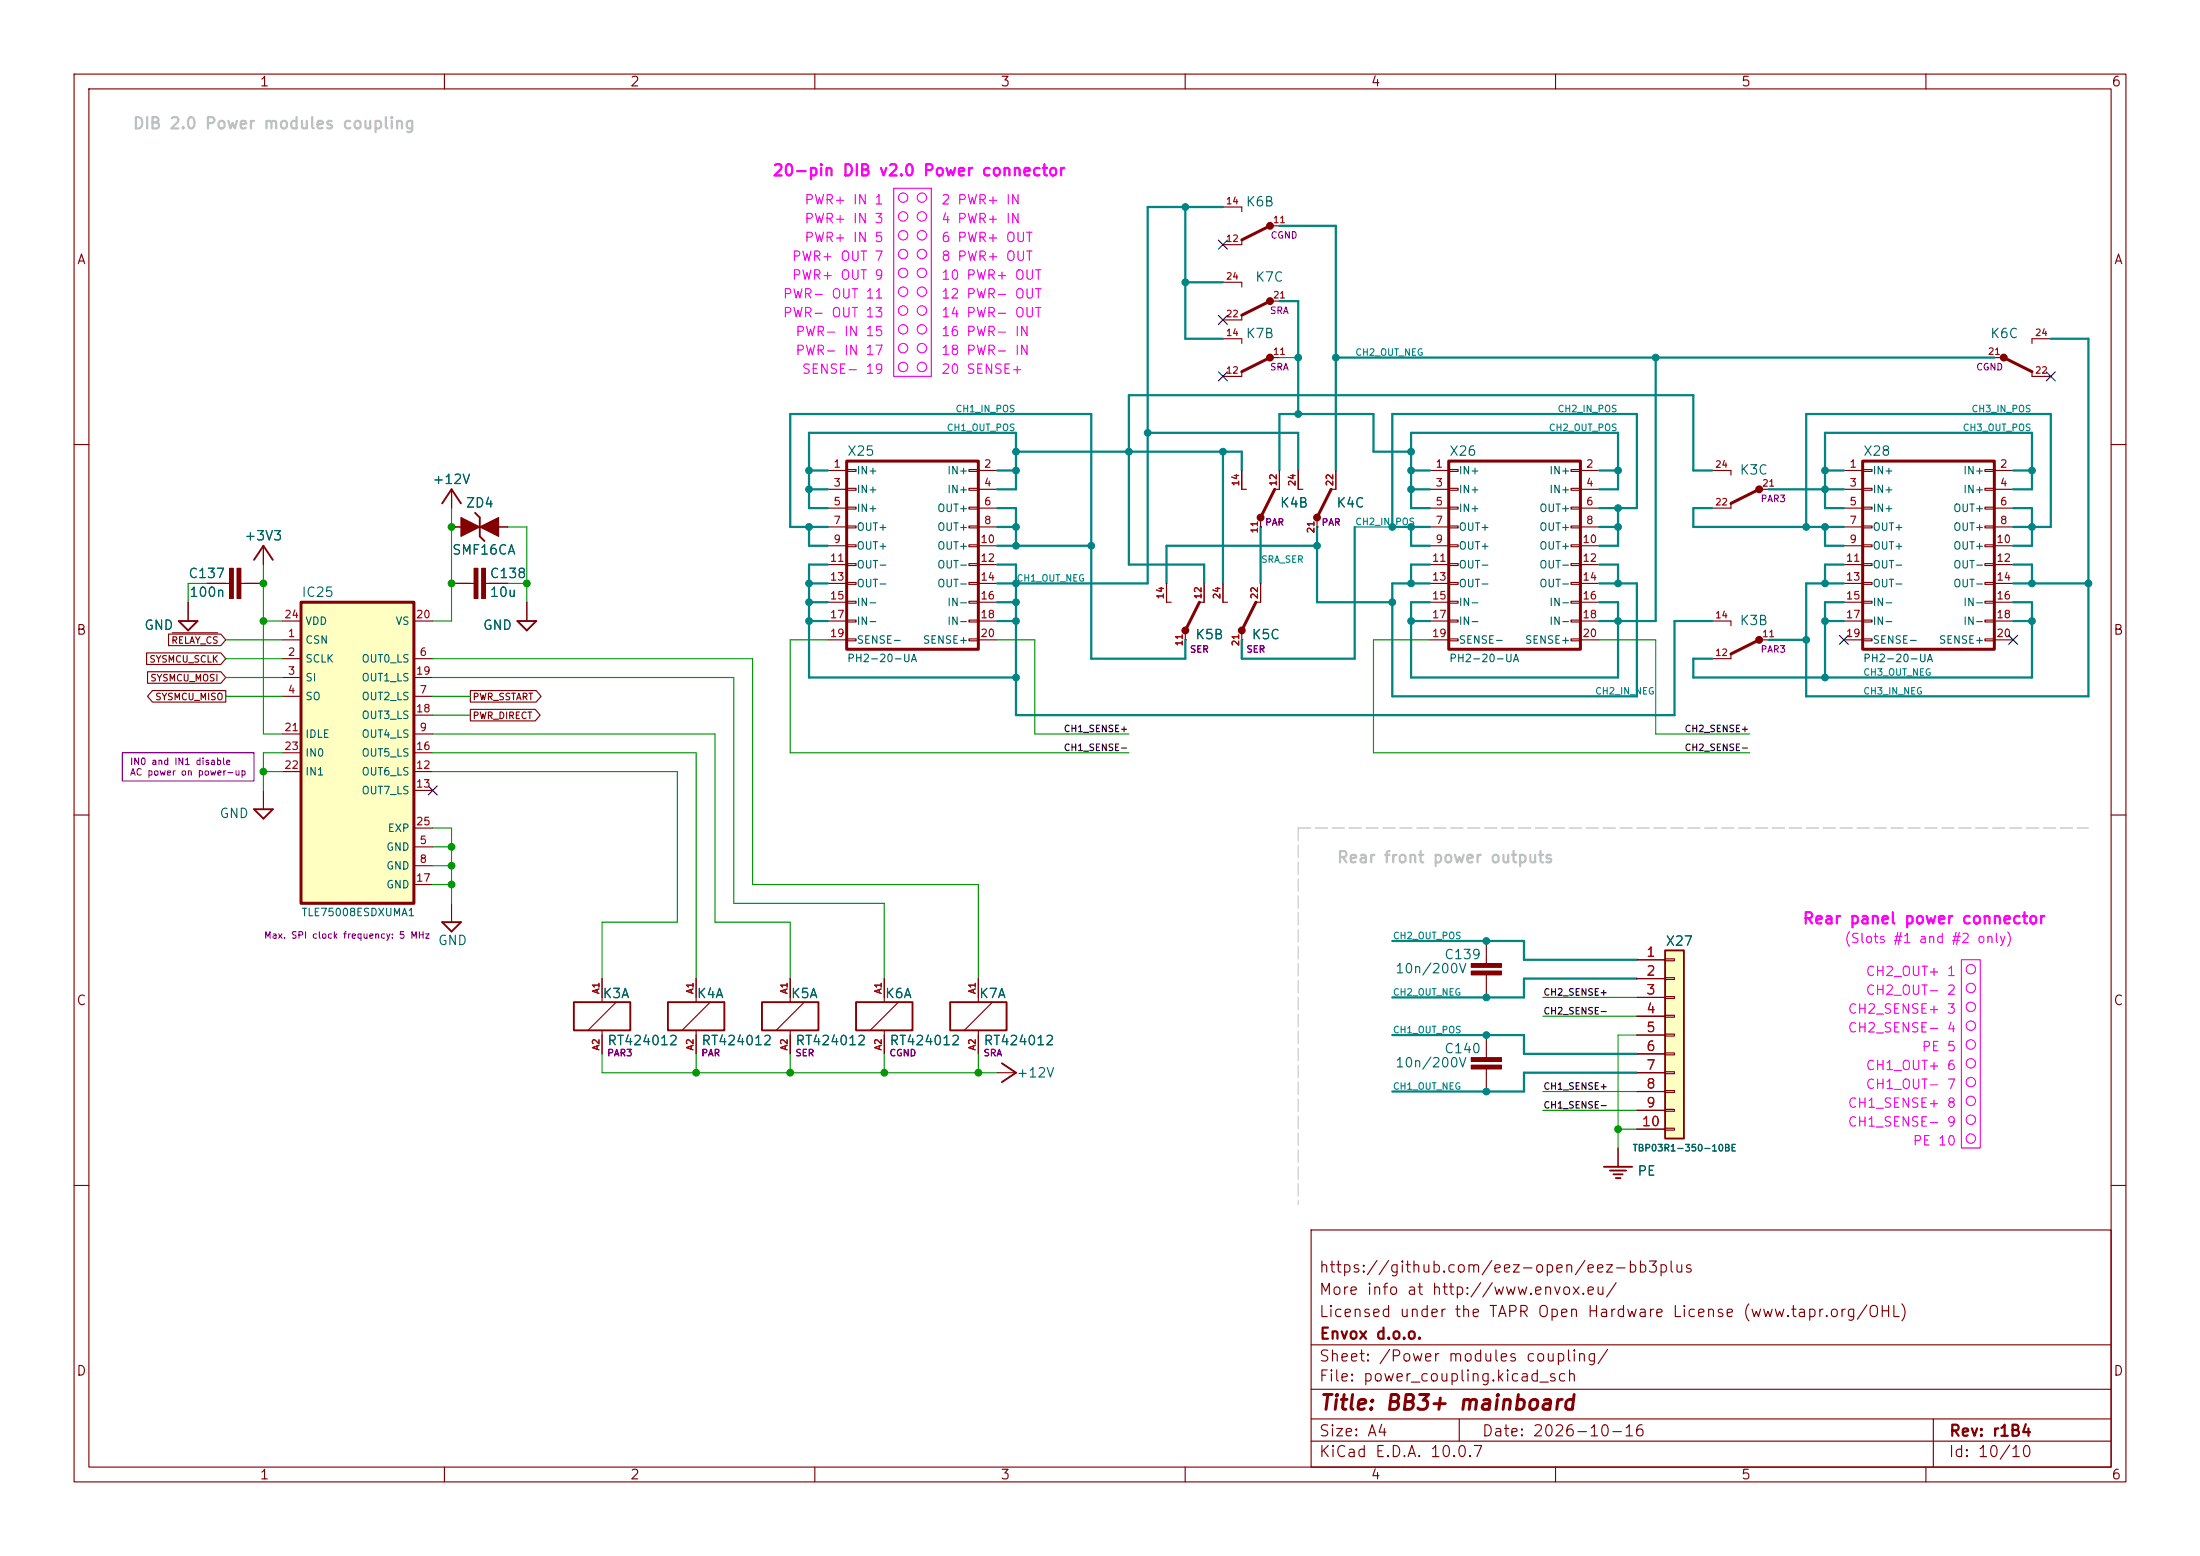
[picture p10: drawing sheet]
<svg xmlns="http://www.w3.org/2000/svg" width="297mm" height="210mm" viewBox="0 0 297 210" stroke-linecap="round" stroke-linejoin="round" font-family="sans-serif">
<g fill="none" stroke="#840000" stroke-width=".15">
<path d="M10 10h277v190h-277zM12 12h273v186h-273zM60 10v2M110 10v2M160 10v2M210 10v2M260 10v2M165.1 27.9h2.5v.7M165.1 38.1h2.5v.6M167.6 32.4v.6h-2.5M171.4 30.5h1.3M172.7 30.5h.1"/>
<path d="M165.1 45.7h2.5v.7M167.6 50.2v.6h-2.5M167.6 42.5v.7h-2.5M171.4 48.3h1.3M171.4 40.6h1.3M172.7 40.6h.1M172.7 48.3h.1M269.2 48.3h.1M269.2 48.3h1.3M274.3 50.2v.6h2.6M276.9 45.7h-2.6v.7M10 60h2"/>
<path d="M27.9 78.7h3.1M32.5 78.7h3.1M35.6 73.7v2.5M111.8 63.5h2.5M111.8 66h2.5M111.8 68.6h2.5M111.8 71.1h2.5M111.8 73.7h2.5M111.8 76.2h2.5M111.8 78.7h2.5M114.3 63.4h1.3v.2h-1.3zM114.3 65.9h1.3v.3h-1.3z"/>
<path d="M114.3 68.5h1.3v.2h-1.3zM114.3 71h1.3v.2h-1.3zM114.3 73.5h1.3v.3h-1.3zM114.3 76.1h1.3v.2h-1.3zM114.3 78.6h1.3v.3h-1.3zM130.8 63.4h1.3v.2h-1.3zM130.8 65.9h1.3v.3h-1.3zM130.8 68.5h1.3v.2h-1.3zM130.8 71h1.3v.2h-1.3zM130.8 73.5h1.3v.3h-1.3zM130.8 76.1h1.3v.2h-1.3zM130.8 78.6h1.3v.3h-1.3z"/>
<path d="M132.1 63.5h2.5M132.1 66h2.5M132.1 68.6h2.5M132.1 71.1h2.5M132.1 73.7h2.5M132.1 76.2h2.5M132.1 78.7h2.5M157.5 78.7v2.6h.6M162.6 78.7v2.6h-.7M165.1 78.7v2.6h.6M167.6 63.5v2.5h.7M170.2 71.1h.1"/>
<path d="M170.2 78.7v2.6h-.7M170.2 69.9v1.2M172.7 63.5v2.5h-.6M175.3 63.5v2.5h.6M177.8 71.1h.1M177.8 69.9v1.2M180.3 63.5v2.5h-.6M193 63.5h2.6M193 66h2.6M193 68.6h2.6M193 71.1h2.6M193 73.7h2.6"/>
<path d="M193 76.2h2.6M193 78.7h2.6M195.6 63.4h1.2v.2h-1.2zM195.6 65.9h1.2v.3h-1.2zM195.6 68.5h1.2v.2h-1.2zM195.6 71h1.2v.2h-1.2zM195.6 73.5h1.2v.3h-1.2zM195.6 76.1h1.2v.2h-1.2zM195.6 78.6h1.2v.3h-1.2zM212.1 63.4h1.3v.2h-1.3zM212.1 65.9h1.3v.3h-1.3zM212.1 68.5h1.3v.2h-1.3z"/>
<path d="M212.1 71h1.3v.2h-1.3zM212.1 73.5h1.3v.3h-1.3zM212.1 76.1h1.3v.2h-1.3zM212.1 78.6h1.3v.3h-1.3zM213.4 63.5h2.5M213.4 66h2.5M213.4 68.6h2.5M213.4 71.1h2.5M213.4 73.7h2.5M213.4 76.2h2.5M213.4 78.7h2.5M231.1 63.5h2.6v.6"/>
<path d="M233.7 67.9v.7h-2.6M237.5 66h1.3M238.8 66h.1M248.9 63.5h2.6M248.9 66h2.6M248.9 68.6h2.6M248.9 71.1h2.6M248.9 73.7h2.6M248.9 76.2h2.6M248.9 78.7h2.6M251.5 63.4h1.2v.2h-1.2zM251.5 65.9h1.2v.3h-1.2z"/>
<path d="M251.5 68.5h1.2v.2h-1.2zM251.5 71h1.2v.2h-1.2zM251.5 73.5h1.2v.3h-1.2zM251.5 76.1h1.2v.2h-1.2zM251.5 78.6h1.2v.3h-1.2zM268 63.4h1.2v.2h-1.2zM268 65.9h1.2v.3h-1.2zM268 68.5h1.2v.2h-1.2zM268 71h1.2v.2h-1.2zM268 73.5h1.2v.3h-1.2zM268 76.1h1.2v.2h-1.2zM268 78.6h1.2v.3h-1.2z"/>
<path d="M269.2 63.5h2.6M269.2 66h2.6M269.2 68.6h2.6M269.2 71.1h2.6M269.2 73.7h2.6M269.2 76.2h2.6M269.2 78.7h2.6M285 60h2M25.4 81.3v2.5M71.1 81.3v2.5M111.8 81.3h2.5M111.8 83.8h2.5"/>
<path d="M111.8 86.4h2.5M114.3 81.2h1.3v.2h-1.3zM114.3 83.7h1.3v.2h-1.3zM114.3 86.2h1.3v.3h-1.3zM130.8 81.2h1.3v.2h-1.3zM130.8 83.7h1.3v.2h-1.3zM130.8 86.2h1.3v.3h-1.3zM132.1 81.3h2.5M132.1 83.8h2.5M132.1 86.4h2.5M160 86.4h.1M160 85.1v1.3"/>
<path d="M167.6 86.4h.1M167.6 85.1v1.3M193 81.3h2.6M193 83.8h2.6M193 86.4h2.6M195.6 81.2h1.2v.2h-1.2zM195.6 83.7h1.2v.2h-1.2zM195.6 86.2h1.2v.3h-1.2zM212.1 81.2h1.3v.2h-1.3zM212.1 83.7h1.3v.2h-1.3zM212.1 86.2h1.3v.3h-1.3zM213.4 81.3h2.5"/>
<path d="M213.4 83.8h2.5M213.4 86.4h2.5M248.9 81.3h2.6M248.9 83.8h2.6M248.9 86.4h2.6M251.5 81.2h1.2v.2h-1.2zM251.5 83.7h1.2v.2h-1.2zM251.5 86.2h1.2v.3h-1.2zM268 81.2h1.2v.2h-1.2zM268 83.7h1.2v.2h-1.2zM268 86.2h1.2v.3h-1.2zM269.2 81.3h2.6"/>
<path d="M269.2 83.8h2.6M269.2 86.4h2.6M10 110h2M285 110h2M94 132.1v3.2M94 139.1v3.1M95.9 135.3l-3.8 3.8M106.7 132.1v3.2M106.7 139.1v3.1M108.6 135.3l-3.8 3.8M132.1 132.1v3.2M132.1 139.1v3.1"/>
<path d="M134 135.3l-3.8 3.8M218.4 154.9v2.6M10 160h2M177 166h108v32h-108zM285 160h2M60 198v2M110 198v2M160 198v2M177 194.5h108M177 191.5h108M177 187.5h108M177 181.5h108"/>
<path d="M197 191.5v3M210 198v2M260 198v2M261 191.5v6.5"/>
</g>
<g fill="#840000" stroke="#840000" stroke-width=".41">
<circle cx="270.5" cy="48.3" r=".33"/>
<circle cx="170.2" cy="69.9" r=".33"/>
<circle cx="160" cy="85.1" r=".33"/>
<circle cx="177.8" cy="69.9" r=".33"/>
<circle cx="167.6" cy="85.1" r=".33"/>
<circle cx="171.4" cy="30.5" r=".33"/>
<circle cx="171.4" cy="40.6" r=".33"/>
<circle cx="171.4" cy="48.3" r=".33"/>
<circle cx="237.5" cy="66" r=".33"/>
</g>
<path d="M171.4 30.5l-3.8 1.9M171.4 40.6l-3.8 1.9M171.4 48.3l-3.8 1.9M270.5 48.3l3.8 1.9M114.3 62.2h17.8v25.4h-17.8zM172.1 66l-1.9 3.9M179.7 66l-1.9 3.9M195.6 62.2h17.8v25.4h-17.8zM237.5 66l-3.8 1.9M251.5 62.2h17.7v25.4h-17.7zM161.9 81.3l-1.9 3.8M169.5 81.3l-1.9 3.8" fill="none" stroke="#840000" stroke-width=".41"/>
<g fill="#840000" stroke="#840000" stroke-width=".15">
<path d="M31 76.7h.5v4.1h-.5z"/>
<path d="M32 76.7h.5v4.1h-.5z"/>
</g>
<path d="M34.3 75.6l1.3-1.9 1.2 1.9M24.1 83.8h2.6l-1.3 1.3zM69.8 83.8h2.6l-1.3 1.3zM90.2 135.3h7.6v3.8h-7.6zM102.9 135.3h7.6v3.8h-7.6zM128.3 135.3h7.6v3.8h-7.6zM216.5 157.5h3.8M217.3 158h2.2M217.8 158.5h1.3M218.1 159h.7" fill="none" stroke="#840000" stroke-width=".25"/>
<path d="M224.8 128.3h2.5v25.4h-2.5z" fill="#ffffc2"/>
<path d="M64.1 69.2l.7 .7v2.5l.6 .6M224.8 128.3h2.5v25.4h-2.5zM135.3 143.5l1.9 1.3-1.9 1.3" fill="none" stroke="#840000" stroke-width=".25"/>
<g fill="none" stroke="#840000" stroke-width=".15">
<path d="M61 71.1h1.2M67.3 71.1h1.3M200.7 127v3M200.7 131.6v3M200.7 139.7v3M221 129.5h3.8M221 132.1h3.8M221 134.6h3.8M221 137.2h3.8M221 139.7h3.8M224.8 129.4h1.3v.3h-1.3zM224.8 132h1.3v.2h-1.3z"/>
<path d="M224.8 134.5h1.3v.2h-1.3zM224.8 137h1.3v.3h-1.3zM224.8 139.6h1.3v.2h-1.3zM134.6 144.8h2.6M200.7 144.3v3M221 142.2h3.8M221 144.8h3.8M221 147.3h3.8M221 149.9h3.8M221 152.4h3.8M224.8 142.1h1.3v.3h-1.3zM224.8 144.7h1.3v.2h-1.3z"/>
<path d="M224.8 147.2h1.3v.2h-1.3zM224.8 149.7h1.3v.3h-1.3zM224.8 152.3h1.3v.2h-1.3z"/>
</g>
<g fill="#840000" stroke="#840000" stroke-width=".15">
<path d="M198.6 130h4.1v.6h-4.1z"/>
<path d="M198.6 131.1h4.1v.5h-4.1z"/>
<path d="M64.8 71.1l2.5-1.2v2.5z"/>
<path d="M62.2 69.9l2.6 1.2-2.6 1.3z"/>
<path d="M198.6 142.7h4.1v.6h-4.1z"/>
<path d="M198.6 143.8h4.1v.5h-4.1z"/>
</g>
<path d="M40.6 81.3h15.3v40.6h-15.3z" fill="#ffffc2"/>
<path d="M40.6 81.3h15.3v40.6h-15.3zM237.5 86.4l-3.8 1.9" fill="none" stroke="#840000" stroke-width=".41"/>
<g fill="none" stroke="#840000" stroke-width=".15">
<path d="M27.9 78.7h2.6M33 78.7h2.6M35.6 73.7v2.5M61 66v2.6M61 78.7h3M61 71.1h1.2M65.5 78.7h3.1M67.3 71.1h1.3M157.5 78.7v2.6M162.6 78.7v2.6M165.1 78.7v2.6M167.6 63.5v2.5"/>
<path d="M170.2 71.1h.1M170.2 78.7v2.6M172.7 63.5v2.5M175.3 63.5v2.5M177.8 71.1h.1M180.3 63.5v2.5M19.8 88.1h10l.7 .8-.7 .8h-10zM19.9 90.7h9.9l.7 .7-.7 .8h-9.9zM20.6 93.2h9.9v1.6h-9.9l-.7-.8zM22.8 85.6h7l.7 .8-.7 .7h-7zM23.2 85.4h6.2M25.4 81.3v2.5"/>
<path d="M38.1 86.4h2.5M38.1 88.9h2.5M38.1 91.4h2.5M38.1 94h2.5M38.1 99.1h2.5M38.1 83.8h2.5M55.9 88.9h2.5M55.9 91.4h2.5M55.9 94h2.5M55.9 99.1h2.5M55.9 96.5h2.5M55.9 83.8h2.5"/>
<path d="M63.5 95.7h8.8l.6 .8-.6 .8h-8.8zM63.5 93.2h8.9l.6 .8-.6 .8h-8.9zM71.1 81.3v2.5M160 86.4h.1M167.6 86.4h.1M231.1 83.8h2.6v.7M233.7 88.3v.6h-2.6M237.5 86.4h1.3M238.8 86.4h.1M35.6 106.7v2.5M38.1 104.1h2.5M38.1 101.6h2.5"/>
<path d="M55.9 114.3h2.5M55.9 116.8h2.5M55.9 104.1h2.5M55.9 106.7h2.5M55.9 101.6h2.5M55.9 119.4h2.5M55.9 111.8h2.5M61 121.9v2.6M81.3 132.1v3.2M81.3 139.1v3.1M83.2 135.3l-3.8 3.8M94 132.1v2.5"/>
<path d="M94 139.7v2.5M106.7 132.1v2.5M106.7 139.7v2.5M119.4 132.1v3.2M119.4 139.1v3.1M121.3 135.3l-3.8 3.8M132.1 132.1v2.5M132.1 139.7v2.5M221 129.5h3.8M221 132.1h3.8M221 134.6h3.8M221 137.2h3.8"/>
<path d="M221 139.7h3.8M218.4 154.9v2.6M221 142.2h3.8M221 144.8h3.8M221 147.3h3.8M221 149.9h3.8M221 152.4h3.8"/>
</g>
<path d="M59.7 67.9l1.3-1.9 1.2 1.9M34.3 109.2h2.5l-1.2 1.3zM59.7 124.5h2.5l-1.2 1.2zM77.5 135.3h7.6v3.8h-7.6zM115.6 135.3h7.6v3.8h-7.6z" fill="none" stroke="#840000" stroke-width=".25"/>
<circle cx="237.5" cy="86.4" r=".33" fill="#840000" stroke="#840000" stroke-width=".41"/>
<g fill="#840000" stroke="#840000" stroke-width=".15">
<path d="M65 76.7h.5v4.1h-.5z"/>
<path d="M64 76.7h.5v4.1h-.5z"/>
</g>
<path d="M175.3 111.8h106.6M175.3 111.8v50.8" fill="none" stroke="#c2c2c2" stroke-width=".15" stroke-dasharray="1.7 .6"/>
<g fill="none" stroke="#009600" stroke-width=".15">
<path d="M27.9 78.7h-2.5v2.6M35.6 76.2v22.9h2.5M61 68.6v15.2h-2.6M68.6 71.1h2.5v10.2M68.6 78.7h2.5M30.5 94h7.6M30.5 88.9h7.6M30.5 91.4h7.6M30.5 86.4h7.6M35.6 83.8h2.5M58.4 88.9h43.2v30.5h30.5v12.7M58.4 94h5.1"/>
<path d="M58.4 96.5h5.1M58.4 91.4h40.7v30.5h20.3v10.2M58.4 99.1h38.1v25.4h10.2v7.6M111.8 86.4h-5.1v15.2h45.7M134.6 86.4h5.1v12.7h12.7M193 86.4h-7.6v15.2h50.8M215.9 86.4h7.6v12.7h12.7M35.6 104.1h2.5M38.1 101.6h-2.5v5.1M58.4 114.3h2.6M58.4 111.8h2.6v10.1M58.4 119.4h2.6"/>
<path d="M58.4 116.8h2.6M58.4 101.6h35.6v30.5M58.4 104.1h33v20.4h-10.1v7.6M208.3 134.6h12.7M208.3 137.2h12.7M221 139.7h-2.6v15.2M81.3 142.2v2.6h53.3M94 142.2v2.6M106.7 142.2v2.6M119.4 142.2v2.6M132.1 142.2v2.6M208.3 149.9h12.7"/>
<path d="M208.3 147.3h12.7M218.4 152.4h2.6"/>
</g>
<g fill="none" stroke="#008484" stroke-width=".3">
<path d="M160 27.9v17.8h5.1M160 38.1h5.1M165.1 27.9h-10.2v50.8h-20.3M172.7 30.5h7.6v33M154.9 58.4h20.4v5.1M172.7 40.6h2.6v15.3M180.3 48.3h88.9M223.5 48.3v35.5h-7.6M276.9 45.7h5v48.3h-38.1v-15.3h5.1M109.2 78.7h2.6M109.2 71.1v2.6h2.6M109.2 63.5h2.6"/>
<path d="M109.2 66h2.6M111.8 71.1h-5.1v-15.2h40.6v33h12.7v-2.5M111.8 76.2h-2.6v15.2h28M134.6 66h2.6v-7.6h-28v10.2h2.6M134.6 68.6h2.6v5.1M134.6 76.2h2.6v20.3h88.9v-12.7h5M134.6 73.7h12.7M134.6 71.1h2.6M134.6 63.5h2.6M137.2 61h30.4v2.5M165.1 61v17.7M170.2 71.1v7.6"/>
<path d="M177.8 71.1v10.2h10.2M177.8 73.7h-20.3v5M182.9 71.1v17.8h-15.3v-2.5M190.5 61h-5.1v-5.1h-12.7v7.6M190.5 71.1v2.6h2.5M190.5 63.5h2.5M190.5 66h2.5M193 78.7h-5v15.3h33v-15.3h-5.1M193 76.2h-2.5v2.5M215.9 76.2h2.5v2.5M215.9 66h2.5v-7.6h-27.9v10.2h2.5M215.9 68.6h5.1v-12.7h-33v15.2h5"/>
<path d="M215.9 71.1h2.5M215.9 63.5h2.5M218.4 68.6v5.1h-2.5M231.1 63.5h-2.5v-10.2h-76.2v22.9h10.2v2.5M231.1 68.6h-2.5v2.5h20.3M238.8 66h10.1M243.8 71.1v-15.2h33.1v15.2h-5.1M246.4 71.1v2.6h2.5M246.4 63.5h2.5M248.9 76.2h-2.5v2.5M271.8 78.7h10.1M271.8 68.6h2.5v5.1h-2.5"/>
<path d="M271.8 76.2h2.5v2.5M271.8 66h2.5v-7.6h-27.9v10.2h2.5M271.8 63.5h2.5M109.2 83.8h2.6M109.2 81.3h2.6M134.6 83.8h2.6M134.6 81.3h2.6M190.5 83.8h2.5M193 81.3h-2.5v10.1h27.9v-10.1h-2.5M238.8 86.4h5M246.4 83.8h2.5M248.9 81.3h-2.5v10.1"/>
<path d="M271.8 83.8h2.5M271.8 81.3h2.5v10.1h-45.7v-2.5h2.5M188 127h17.7v2.5h15.3M188 139.7h17.7v2.5h15.3M221 132.1h-15.3v2.5h-17.7M221 144.8h-15.3v2.5h-17.7"/>
</g>
<path d="M172.7 48.3h2.6M182.9 71.1h5.1" fill="none" stroke="#008484" stroke-width=".15"/>
<g fill="none" stroke="#000084" stroke-width=".15">
<path d="M164.5 32.4l1.2 1.2M165.7 32.4l-1.2 1.2M164.5 42.6l1.2 1.2M164.5 50.2l1.2 1.2M165.7 42.6l-1.2 1.2M165.7 50.2l-1.2 1.2M276.3 50.2l1.2 1.2M277.5 50.2l-1.2 1.2M248.3 85.8l1.2 1.2M249.5 85.8l-1.2 1.2M271.2 85.8l1.2 1.2M272.4 85.8l-1.2 1.2"/>
<path d="M57.8 106.1l1.2 1.2M59 106.1l-1.2 1.2"/>
</g>
<path d="M16.5 101.6h17.8v3.8h-17.8z" fill="none" stroke="#840084" stroke-width=".15"/>
<g fill="none" stroke="#f0f" stroke-width=".15">
<path d="M120.6 25.4h5.1v25.4h-5.1zM264.8 129.5h2.5v25.4h-2.5z"/>
<circle cx="121.9" cy="36.8" r=".63"/>
<circle cx="121.9" cy="39.4" r=".63"/>
<circle cx="121.9" cy="31.7" r=".63"/>
<circle cx="121.9" cy="34.3" r=".63"/>
<circle cx="121.9" cy="26.7" r=".63"/>
<circle cx="121.9" cy="29.2" r=".63"/>
<circle cx="124.5" cy="26.7" r=".63"/>
<circle cx="124.5" cy="29.2" r=".63"/>
<circle cx="124.5" cy="36.8" r=".63"/>
<circle cx="124.5" cy="39.4" r=".63"/>
<circle cx="124.5" cy="34.3" r=".63"/>
<circle cx="124.5" cy="31.7" r=".63"/>
<circle cx="121.9" cy="47" r=".63"/>
<circle cx="121.9" cy="41.9" r=".63"/>
<circle cx="121.9" cy="44.4" r=".63"/>
<circle cx="121.9" cy="49.5" r=".63"/>
<circle cx="124.5" cy="44.4" r=".63"/>
<circle cx="124.5" cy="41.9" r=".63"/>
<circle cx="124.5" cy="49.5" r=".63"/>
<circle cx="124.5" cy="47" r=".63"/>
<circle cx="266.1" cy="133.3" r=".63"/>
<circle cx="266.1" cy="135.9" r=".63"/>
<circle cx="266.1" cy="130.8" r=".63"/>
<circle cx="266.1" cy="138.4" r=".63"/>
<circle cx="266.1" cy="143.5" r=".63"/>
<circle cx="266.1" cy="151.1" r=".63"/>
<circle cx="266.1" cy="141" r=".63"/>
<circle cx="266.1" cy="146" r=".63"/>
<circle cx="266.1" cy="153.7" r=".63"/>
<circle cx="266.1" cy="148.6" r=".63"/>
</g>
<g fill="#008484" stroke="#008484" stroke-width=".14">
<circle cx="246.4" cy="91.4" r=".46"/>
<circle cx="281.9" cy="78.7" r=".46"/>
<circle cx="246.4" cy="78.7" r=".46"/>
<circle cx="243.8" cy="86.4" r=".46"/>
<circle cx="274.3" cy="78.7" r=".46"/>
<circle cx="274.3" cy="71.1" r=".46"/>
<circle cx="274.3" cy="83.8" r=".46"/>
<circle cx="246.4" cy="83.8" r=".46"/>
<circle cx="200.7" cy="147.3" r=".46"/>
<circle cx="218.4" cy="83.8" r=".46"/>
<circle cx="190.5" cy="66" r=".46"/>
<circle cx="190.5" cy="71.1" r=".46"/>
<circle cx="218.4" cy="78.7" r=".46"/>
<circle cx="188" cy="71.1" r=".46"/>
<circle cx="246.4" cy="63.5" r=".46"/>
<circle cx="274.3" cy="63.5" r=".46"/>
<circle cx="109.2" cy="63.5" r=".46"/>
<circle cx="109.2" cy="66" r=".46"/>
<circle cx="160" cy="38.1" r=".46"/>
<circle cx="160" cy="27.9" r=".46"/>
<circle cx="137.2" cy="61" r=".46"/>
<circle cx="137.2" cy="81.3" r=".46"/>
<circle cx="137.2" cy="91.4" r=".46"/>
<circle cx="137.2" cy="83.8" r=".46"/>
<circle cx="109.2" cy="78.7" r=".46"/>
<circle cx="109.2" cy="81.3" r=".46"/>
<circle cx="109.2" cy="83.8" r=".46"/>
<circle cx="109.2" cy="71.1" r=".46"/>
<circle cx="137.2" cy="78.7" r=".46"/>
<circle cx="137.2" cy="73.7" r=".46"/>
<circle cx="147.3" cy="73.7" r=".46"/>
<circle cx="165.1" cy="61" r=".46"/>
<circle cx="177.8" cy="73.7" r=".46"/>
<circle cx="154.9" cy="58.4" r=".46"/>
<circle cx="152.4" cy="61" r=".46"/>
<circle cx="175.3" cy="48.3" r=".46"/>
<circle cx="175.3" cy="55.9" r=".46"/>
<circle cx="137.2" cy="71.1" r=".46"/>
<circle cx="137.2" cy="63.5" r=".46"/>
<circle cx="243.8" cy="71.1" r=".46"/>
<circle cx="246.4" cy="71.1" r=".46"/>
<circle cx="218.4" cy="63.5" r=".46"/>
<circle cx="246.4" cy="66" r=".46"/>
<circle cx="190.5" cy="63.5" r=".46"/>
<circle cx="190.5" cy="61" r=".46"/>
<circle cx="180.3" cy="48.3" r=".46"/>
<circle cx="200.7" cy="139.7" r=".46"/>
<circle cx="200.7" cy="127" r=".46"/>
<circle cx="200.7" cy="134.6" r=".46"/>
<circle cx="190.5" cy="83.8" r=".46"/>
<circle cx="190.5" cy="78.7" r=".46"/>
<circle cx="188" cy="81.3" r=".46"/>
<circle cx="223.5" cy="48.3" r=".46"/>
<circle cx="218.4" cy="68.6" r=".46"/>
<circle cx="218.4" cy="71.1" r=".46"/>
</g>
<g fill="#009600" stroke="#009600" stroke-width=".14">
<circle cx="218.4" cy="152.4" r=".46"/>
<circle cx="35.6" cy="104.1" r=".46"/>
<circle cx="35.6" cy="83.8" r=".46"/>
<circle cx="61" cy="78.7" r=".46"/>
<circle cx="61" cy="71.1" r=".46"/>
<circle cx="35.6" cy="78.7" r=".46"/>
<circle cx="71.1" cy="78.7" r=".46"/>
<circle cx="106.7" cy="144.8" r=".46"/>
<circle cx="119.4" cy="144.8" r=".46"/>
<circle cx="132.1" cy="144.8" r=".46"/>
<circle cx="94" cy="144.8" r=".46"/>
<circle cx="61" cy="116.8" r=".46"/>
<circle cx="61" cy="119.4" r=".46"/>
<circle cx="61" cy="114.3" r=".46"/>
</g>
<text font-size="2" fill="#840000" x="178" y="190.8">Title: BB3+ mainboard</text>
<g font-size="1.5" fill="#c2c2c2">
<text x="17.8" y="17.8">DIB 2.0 Power modules coupling</text>
<text x="180.4" y="116.8">Rear front power outputs</text>
</g>
<g font-size="1.5" fill="#f0f">
<text x="104.2" y="24.1">20-pin DIB v2.0 Power connector</text>
<text x="243.3" y="125.1">Rear panel power connector</text>
</g>
<g font-size="1.5" fill="#840000">
<text x="178" y="172.1">https://github.com/eez-open/eez-bb3plus</text>
<text x="178" y="178.1">Licensed under the TAPR Open Hardware License (www.tapr.org/OHL)</text>
<text x="178" y="175.1">More info at http://www.envox.eu/</text>
<text x="178" y="184.1">Sheet: /Power modules coupling/</text>
<text x="178" y="181.1">Envox d.o.o.</text>
<text x="178" y="186.8">File: power_coupling.kicad_sch</text>
<text x="178" y="197">KiCad E.D.A. 10.0.7</text>
<text x="178" y="194.2">Size: A4</text>
<text x="200" y="194.2">Date: 2026-10-16</text>
<text x="263" y="197">Id: 10/10</text>
<text x="263" y="194.2">Rev: r1B4</text>
</g>
<g font-size="1.3" fill="#840000">
<text x="35" y="12">1</text>
<text x="85" y="12">2</text>
<text x="135" y="12">3</text>
<text x="185" y="12">4</text>
<text x="235" y="12">5</text>
<text x="285" y="12">6</text>
<text x="10.3" y="36">A</text>
<text x="285.3" y="36">A</text>
<text x="10.2" y="86">B</text>
<text x="285.2" y="86">B</text>
<text x="10.2" y="136">C</text>
<text x="285.2" y="136">C</text>
<text x="10.2" y="186">D</text>
<text x="285.2" y="186">D</text>
<text x="35" y="200">1</text>
<text x="85" y="200">2</text>
<text x="135" y="200">3</text>
<text x="185" y="200">4</text>
<text x="235" y="200">5</text>
<text x="285" y="200">6</text>
</g>
<g font-size="1.3" fill="#f0f">
<text x="108.5" y="27.9">PWR+ IN 1</text>
<text x="127" y="27.9">2 PWR+ IN</text>
<text x="106.8" y="35.5">PWR+ OUT 7</text>
<text x="108.5" y="30.5">PWR+ IN 3</text>
<text x="108.5" y="33">PWR+ IN 5</text>
<text x="127" y="30.5">4 PWR+ IN</text>
<text x="127" y="35.5">8 PWR+ OUT</text>
<text x="127" y="33">6 PWR+ OUT</text>
<text x="105.6" y="40.6">PWR- OUT 11</text>
<text x="106.8" y="38.1">PWR+ OUT 9</text>
<text x="127" y="38.1">10 PWR+ OUT</text>
<text x="127" y="40.6">12 PWR- OUT</text>
<text x="105.6" y="43.2">PWR- OUT 13</text>
<text x="107.3" y="45.7">PWR- IN 15</text>
<text x="127" y="45.7">16 PWR- IN</text>
<text x="127" y="43.2">14 PWR- OUT</text>
<text x="107.3" y="48.2">PWR- IN 17</text>
<text x="108.1" y="50.8">SENSE- 19</text>
<text x="127" y="48.2">18 PWR- IN</text>
<text x="127" y="50.8">20 SENSE+</text>
<text x="248.9" y="127.6">(Slots #1 and #2 only)</text>
<text x="249.4" y="137.1">CH2_SENSE+ 3</text>
<text x="251.8" y="134.6">CH2_OUT- 2</text>
<text x="251.8" y="132.1">CH2_OUT+ 1</text>
<text x="249.4" y="139.7">CH2_SENSE- 4</text>
<text x="259.3" y="142.2">PE 5</text>
<text x="249.4" y="149.8">CH1_SENSE+ 8</text>
<text x="251.8" y="144.8">CH1_OUT+ 6</text>
<text x="251.8" y="147.3">CH1_OUT- 7</text>
<text x="249.4" y="152.4">CH1_SENSE- 9</text>
<text x="258.1" y="154.9">PE 10</text>
</g>
<g font-size="1.3" fill="#006464">
<text x="168.1" y="28.2">K6B</text>
<text x="169.4" y="38.3">K7C</text>
<text x="168.1" y="46">K7B</text>
<text x="268.6" y="46">K6C</text>
<text x="58.3" y="65.6">+12V</text>
<text x="114.3" y="61.8">X25</text>
<text x="195.6" y="61.8">X26</text>
<text x="234.8" y="64.4">K3C</text>
<text x="251.4" y="61.8">X28</text>
<text x="62.8" y="68.8">ZD4</text>
<text x="172.7" y="68.8">K4B</text>
<text x="180.3" y="68.8">K4C</text>
<text x="32.9" y="73.3">+3V3</text>
<text x="60.9" y="75.2">SMF16CA</text>
<text x="25.3" y="78.3">C137</text>
<text x="25.5" y="80.9">100n</text>
<text x="40.6" y="80.9">IC25</text>
<text x="66" y="78.3">C138</text>
<text x="66" y="80.9">10u</text>
<text x="19.4" y="85.3">GND</text>
<text x="65.1" y="85.3">GND</text>
<text x="161.3" y="86.6">K5B</text>
<text x="168.9" y="86.6">K5C</text>
<text x="234.8" y="84.7">K3B</text>
<text x="29.5" y="110.7">GND</text>
<text x="59" y="127.9">GND</text>
<text x="188.3" y="131.7">10n/200V</text>
<text x="194.9" y="129.8">C139</text>
<text x="224.8" y="128">X27</text>
<text x="81.3" y="135">K3A</text>
<text x="94" y="135">K4A</text>
<text x="106.7" y="135">K5A</text>
<text x="119.4" y="135">K6A</text>
<text x="132.1" y="135">K7A</text>
<text x="81.9" y="141.4">RT424012</text>
<text x="94.6" y="141.4">RT424012</text>
<text x="107.3" y="141.4">RT424012</text>
<text x="120" y="141.4">RT424012</text>
<text x="132.7" y="141.4">RT424012</text>
<text x="194.9" y="142.5">C140</text>
<text x="137.1" y="145.7">+12V</text>
<text x="188.3" y="144.4">10n/200V</text>
<text x="221" y="159">PE</text>
</g>
<g font-size="1.3" fill="#a90000">
<text x="222.2" y="129.5">1</text>
<text x="222.2" y="132">2</text>
<text x="222.2" y="134.5">3</text>
<text x="222.2" y="137.1">4</text>
<text x="222.2" y="139.6">5</text>
<text x="222.2" y="142.2">6</text>
<text x="222.2" y="144.7">7</text>
<text x="222.2" y="147.2">8</text>
<text x="222.2" y="149.8">9</text>
<text x="221.5" y="152.3">10</text>
</g>
<g font-size="1" fill="#a90000">
<text x="112.4" y="63.4">1</text>
<text x="112.4" y="65.9">3</text>
<text x="132.8" y="63.4">2</text>
<text x="132.8" y="65.9">4</text>
<text x="193.7" y="63.4">1</text>
<text x="193.7" y="65.9">3</text>
<text x="214" y="63.4">2</text>
<text x="214" y="65.9">4</text>
<text x="249.6" y="63.4">1</text>
<text x="249.6" y="65.9">3</text>
<text x="269.9" y="63.4">2</text>
<text x="269.9" y="65.9">4</text>
<text x="112.4" y="68.5">5</text>
<text x="112.4" y="71">7</text>
<text x="132.8" y="68.5">6</text>
<text x="132.8" y="71">8</text>
<text x="193.7" y="68.5">5</text>
<text x="193.7" y="71">7</text>
<text x="214" y="68.5">6</text>
<text x="214" y="71">8</text>
<text x="249.6" y="68.5">5</text>
<text x="249.6" y="71">7</text>
<text x="269.9" y="68.5">6</text>
<text x="269.9" y="71">8</text>
<text x="112" y="76.1">11</text>
<text x="112.4" y="73.5">9</text>
<text x="132.3" y="73.5">10</text>
<text x="132.3" y="76.1">12</text>
<text x="193.2" y="76.1">11</text>
<text x="193.7" y="73.5">9</text>
<text x="213.6" y="73.5">10</text>
<text x="213.6" y="76.1">12</text>
<text x="249.1" y="76.1">11</text>
<text x="249.6" y="73.5">9</text>
<text x="269.4" y="73.5">10</text>
<text x="269.4" y="76.1">12</text>
<text x="38.3" y="83.7">24</text>
<text x="56.1" y="83.7">20</text>
<text x="112" y="78.6">13</text>
<text x="112" y="81.2">15</text>
<text x="112" y="83.7">17</text>
<text x="132.3" y="78.6">14</text>
<text x="132.3" y="81.2">16</text>
<text x="132.3" y="83.7">18</text>
<text x="193.2" y="78.6">13</text>
<text x="193.2" y="81.2">15</text>
<text x="193.2" y="83.7">17</text>
<text x="213.6" y="78.6">14</text>
<text x="213.6" y="81.2">16</text>
<text x="213.6" y="83.7">18</text>
<text x="249.1" y="78.6">13</text>
<text x="249.1" y="81.2">15</text>
<text x="249.1" y="83.7">17</text>
<text x="269.4" y="78.6">14</text>
<text x="269.4" y="81.2">16</text>
<text x="269.4" y="83.7">18</text>
<text x="38.8" y="86.2">1</text>
<text x="38.8" y="88.8">2</text>
<text x="56.6" y="88.8">6</text>
<text x="112" y="86.2">19</text>
<text x="132.3" y="86.2">20</text>
<text x="193.2" y="86.2">19</text>
<text x="213.6" y="86.2">20</text>
<text x="249.1" y="86.2">19</text>
<text x="269.4" y="86.2">20</text>
<text x="38.8" y="91.3">3</text>
<text x="38.8" y="93.9">4</text>
<text x="56.1" y="91.3">19</text>
<text x="56.6" y="93.9">7</text>
<text x="38.3" y="98.9">21</text>
<text x="38.3" y="101.5">23</text>
<text x="56.1" y="101.5">16</text>
<text x="56.1" y="96.4">18</text>
<text x="56.6" y="98.9">9</text>
<text x="38.3" y="104">22</text>
<text x="56.1" y="104">12</text>
<text x="56.1" y="106.6">13</text>
<text x="56.1" y="111.6">25</text>
<text x="56.1" y="119.3">17</text>
<text x="56.6" y="114.2">5</text>
<text x="56.6" y="116.7">8</text>
</g>
<g font-size="1" fill="#006464">
<text x="115.6" y="64.3">IN+</text>
<text x="127.8" y="64.3">IN+</text>
<text x="196.8" y="64.3">IN+</text>
<text x="209.1" y="64.3">IN+</text>
<text x="252.7" y="64.3">IN+</text>
<text x="265" y="64.3">IN+</text>
<text x="115.6" y="66.8">IN+</text>
<text x="115.6" y="69.3">IN+</text>
<text x="115.6" y="71.9">OUT+</text>
<text x="126.4" y="69.3">OUT+</text>
<text x="126.4" y="71.9">OUT+</text>
<text x="127.8" y="66.8">IN+</text>
<text x="196.8" y="66.8">IN+</text>
<text x="196.8" y="69.3">IN+</text>
<text x="196.8" y="71.9">OUT+</text>
<text x="207.7" y="69.3">OUT+</text>
<text x="207.7" y="71.9">OUT+</text>
<text x="209.1" y="66.8">IN+</text>
<text x="252.7" y="66.8">IN+</text>
<text x="252.7" y="69.3">IN+</text>
<text x="252.7" y="71.9">OUT+</text>
<text x="263.6" y="69.3">OUT+</text>
<text x="263.6" y="71.9">OUT+</text>
<text x="265" y="66.8">IN+</text>
<text x="115.6" y="74.4">OUT+</text>
<text x="115.6" y="77">OUT-</text>
<text x="126.4" y="74.4">OUT+</text>
<text x="126.4" y="77">OUT-</text>
<text x="196.8" y="74.4">OUT+</text>
<text x="196.8" y="77">OUT-</text>
<text x="207.7" y="74.4">OUT+</text>
<text x="207.7" y="77">OUT-</text>
<text x="252.7" y="74.4">OUT+</text>
<text x="252.7" y="77">OUT-</text>
<text x="263.6" y="74.4">OUT+</text>
<text x="263.6" y="77">OUT-</text>
<text x="115.6" y="79.5">OUT-</text>
<text x="115.6" y="82">IN-</text>
<text x="126.4" y="79.5">OUT-</text>
<text x="127.8" y="82">IN-</text>
<text x="196.8" y="79.5">OUT-</text>
<text x="196.8" y="82">IN-</text>
<text x="207.7" y="79.5">OUT-</text>
<text x="209.1" y="82">IN-</text>
<text x="252.7" y="79.5">OUT-</text>
<text x="252.7" y="82">IN-</text>
<text x="263.6" y="79.5">OUT-</text>
<text x="265" y="82">IN-</text>
<text x="41.1" y="87.1">CSN</text>
<text x="41.1" y="89.7">SCLK</text>
<text x="41.1" y="84.6">VDD</text>
<text x="48.7" y="89.7">OUT0_LS</text>
<text x="53.3" y="84.6">VS</text>
<text x="114.3" y="89.6">PH2-20-UA</text>
<text x="115.6" y="84.6">IN-</text>
<text x="115.6" y="87.1">SENSE-</text>
<text x="124.5" y="87.1">SENSE+</text>
<text x="127.8" y="84.6">IN-</text>
<text x="195.6" y="89.6">PH2-20-UA</text>
<text x="196.8" y="84.6">IN-</text>
<text x="196.8" y="87.1">SENSE-</text>
<text x="205.8" y="87.1">SENSE+</text>
<text x="209.1" y="84.6">IN-</text>
<text x="251.4" y="89.6">PH2-20-UA</text>
<text x="252.7" y="84.6">IN-</text>
<text x="252.7" y="87.1">SENSE-</text>
<text x="261.7" y="87.1">SENSE+</text>
<text x="265" y="84.6">IN-</text>
<text x="41.1" y="92.2">SI</text>
<text x="41.1" y="94.7">SO</text>
<text x="48.7" y="94.7">OUT2_LS</text>
<text x="48.7" y="92.2">OUT1_LS</text>
<text x="41.1" y="99.8">IDLE</text>
<text x="48.7" y="99.8">OUT4_LS</text>
<text x="48.7" y="97.3">OUT3_LS</text>
<text x="41.1" y="104.9">IN1</text>
<text x="41.1" y="102.4">IN0</text>
<text x="48.7" y="104.9">OUT6_LS</text>
<text x="48.7" y="107.4">OUT7_LS</text>
<text x="48.7" y="102.4">OUT5_LS</text>
<text x="52.3" y="112.5">EXP</text>
<text x="52.1" y="115.1">GND</text>
<text x="52.1" y="117.6">GND</text>
<text x="40.6" y="123.9">TLE75008ESDXUMA1</text>
<text x="52.1" y="120.1">GND</text>
</g>
<g font-size=".9" fill="#a90000">
<text x="165.4" y="27.8">14</text>
<text x="165.4" y="32.9">12</text>
<text x="171.8" y="30.3">11</text>
<text x="165.4" y="37.9">24</text>
<text x="171.8" y="40.5">21</text>
<text x="165.4" y="43">22</text>
<text x="165.4" y="45.6">14</text>
<text x="274.7" y="45.6">24</text>
<text x="165.4" y="50.6">12</text>
<text x="171.8" y="48.1">11</text>
<text x="268.3" y="48.1">21</text>
<text x="274.7" y="50.6">22</text>
<text x="167.5" y="65.7" transform="rotate(-90 167.5 65.7)">14</text>
<text x="172.6" y="65.7" transform="rotate(-90 172.6 65.7)">12</text>
<text x="175.1" y="65.7" transform="rotate(-90 175.1 65.7)">24</text>
<text x="180.2" y="65.7" transform="rotate(-90 180.2 65.7)">22</text>
<text x="231.5" y="63.3">24</text>
<text x="237.8" y="65.9">21</text>
<text x="231.5" y="68.4">22</text>
<text x="170" y="72.1" transform="rotate(-90 170 72.1)">11</text>
<text x="177.6" y="72.1" transform="rotate(-90 177.6 72.1)">21</text>
<text x="157.3" y="80.9" transform="rotate(-90 157.3 80.9)">14</text>
<text x="162.4" y="80.9" transform="rotate(-90 162.4 80.9)">12</text>
<text x="164.9" y="80.9" transform="rotate(-90 164.9 80.9)">24</text>
<text x="170" y="80.9" transform="rotate(-90 170 80.9)">22</text>
<text x="231.5" y="83.7">14</text>
<text x="159.9" y="87.3" transform="rotate(-90 159.9 87.3)">11</text>
<text x="167.5" y="87.3" transform="rotate(-90 167.5 87.3)">21</text>
<text x="231.5" y="88.7">12</text>
<text x="237.8" y="86.2">11</text>
<text x="81.1" y="134.2" transform="rotate(-90 81.1 134.2)">A1</text>
<text x="93.8" y="134.2" transform="rotate(-90 93.8 134.2)">A1</text>
<text x="106.5" y="134.2" transform="rotate(-90 106.5 134.2)">A1</text>
<text x="119.2" y="134.2" transform="rotate(-90 119.2 134.2)">A1</text>
<text x="131.9" y="134.2" transform="rotate(-90 131.9 134.2)">A1</text>
<text x="81.1" y="141.9" transform="rotate(-90 81.1 141.9)">A2</text>
<text x="93.8" y="141.9" transform="rotate(-90 93.8 141.9)">A2</text>
<text x="106.5" y="141.9" transform="rotate(-90 106.5 141.9)">A2</text>
<text x="119.2" y="141.9" transform="rotate(-90 119.2 141.9)">A2</text>
<text x="131.9" y="141.9" transform="rotate(-90 131.9 141.9)">A2</text>
</g>
<g font-size=".9" fill="#840084">
<text x="171.5" y="32.4">CGND</text>
<text x="171.4" y="42.6">SRA</text>
<text x="171.4" y="50.2">SRA</text>
<text x="266.7" y="50.2">CGND</text>
<text x="170.7" y="71.2">PAR</text>
<text x="178.3" y="71.2">PAR</text>
<text x="237.6" y="68">PAR3</text>
<text x="160.6" y="88.3">SER</text>
<text x="168.2" y="88.3">SER</text>
<text x="237.6" y="88.3">PAR3</text>
<text x="17.5" y="103.5">IN0 and IN1 disable</text>
<text x="17.5" y="104.9">AC power on power-up</text>
<text x="35.6" y="126.9">Max. SPI clock frequency: 5 MHz</text>
<text x="81.9" y="142.8">PAR3</text>
<text x="94.6" y="142.8">PAR</text>
<text x="107.3" y="142.8">SER</text>
<text x="120" y="142.8">CGND</text>
<text x="132.7" y="142.8">SRA</text>
</g>
<g font-size=".9" fill="#008484">
<text x="182.9" y="48.2">CH2_OUT_NEG</text>
<text x="127.7" y="58.4">CH1_OUT_POS</text>
<text x="128.9" y="55.8">CH1_IN_POS</text>
<text x="209" y="58.4">CH2_OUT_POS</text>
<text x="210.2" y="55.8">CH2_IN_POS</text>
<text x="264.9" y="58.4">CH3_OUT_POS</text>
<text x="266.1" y="55.8">CH3_IN_POS</text>
<text x="182.9" y="71.1">CH2_IN_POS</text>
<text x="170.2" y="76.2">SRA_SER</text>
<text x="137.2" y="78.7">CH1_OUT_NEG</text>
<text x="215.3" y="93.9">CH2_IN_NEG</text>
<text x="251.5" y="91.4">CH3_OUT_NEG</text>
<text x="251.5" y="93.9">CH3_IN_NEG</text>
<text x="188" y="127">CH2_OUT_POS</text>
<text x="188" y="134.6">CH2_OUT_NEG</text>
<text x="188" y="139.7">CH1_OUT_POS</text>
<text x="188" y="147.3">CH1_OUT_NEG</text>
</g>
<g font-size=".9" fill="#840000">
<text x="20.1" y="89.6">SYSMCU_SCLK</text>
<text x="23.1" y="87.1">RELAY_CS</text>
<text x="20.2" y="92.2">SYSMCU_MOSI</text>
<text x="20.9" y="94.7">SYSMCU_MISO</text>
<text x="63.7" y="94.7">PWR_SSTART</text>
<text x="63.7" y="97.3">PWR_DIRECT</text>
</g>
<g font-size=".9" fill="#0f0f0f">
<text x="143.5" y="99">CH1_SENSE+</text>
<text x="143.5" y="101.6">CH1_SENSE-</text>
<text x="227.4" y="99">CH2_SENSE+</text>
<text x="227.4" y="101.6">CH2_SENSE-</text>
<text x="208.3" y="137.1">CH2_SENSE-</text>
<text x="208.3" y="134.6">CH2_SENSE+</text>
<text x="208.3" y="149.8">CH1_SENSE-</text>
<text x="208.3" y="147.3">CH1_SENSE+</text>
</g>
<text font-size=".9" fill="#006464" x="220.3" y="155.6">TBP03R1-350-10BE</text>
</svg>
